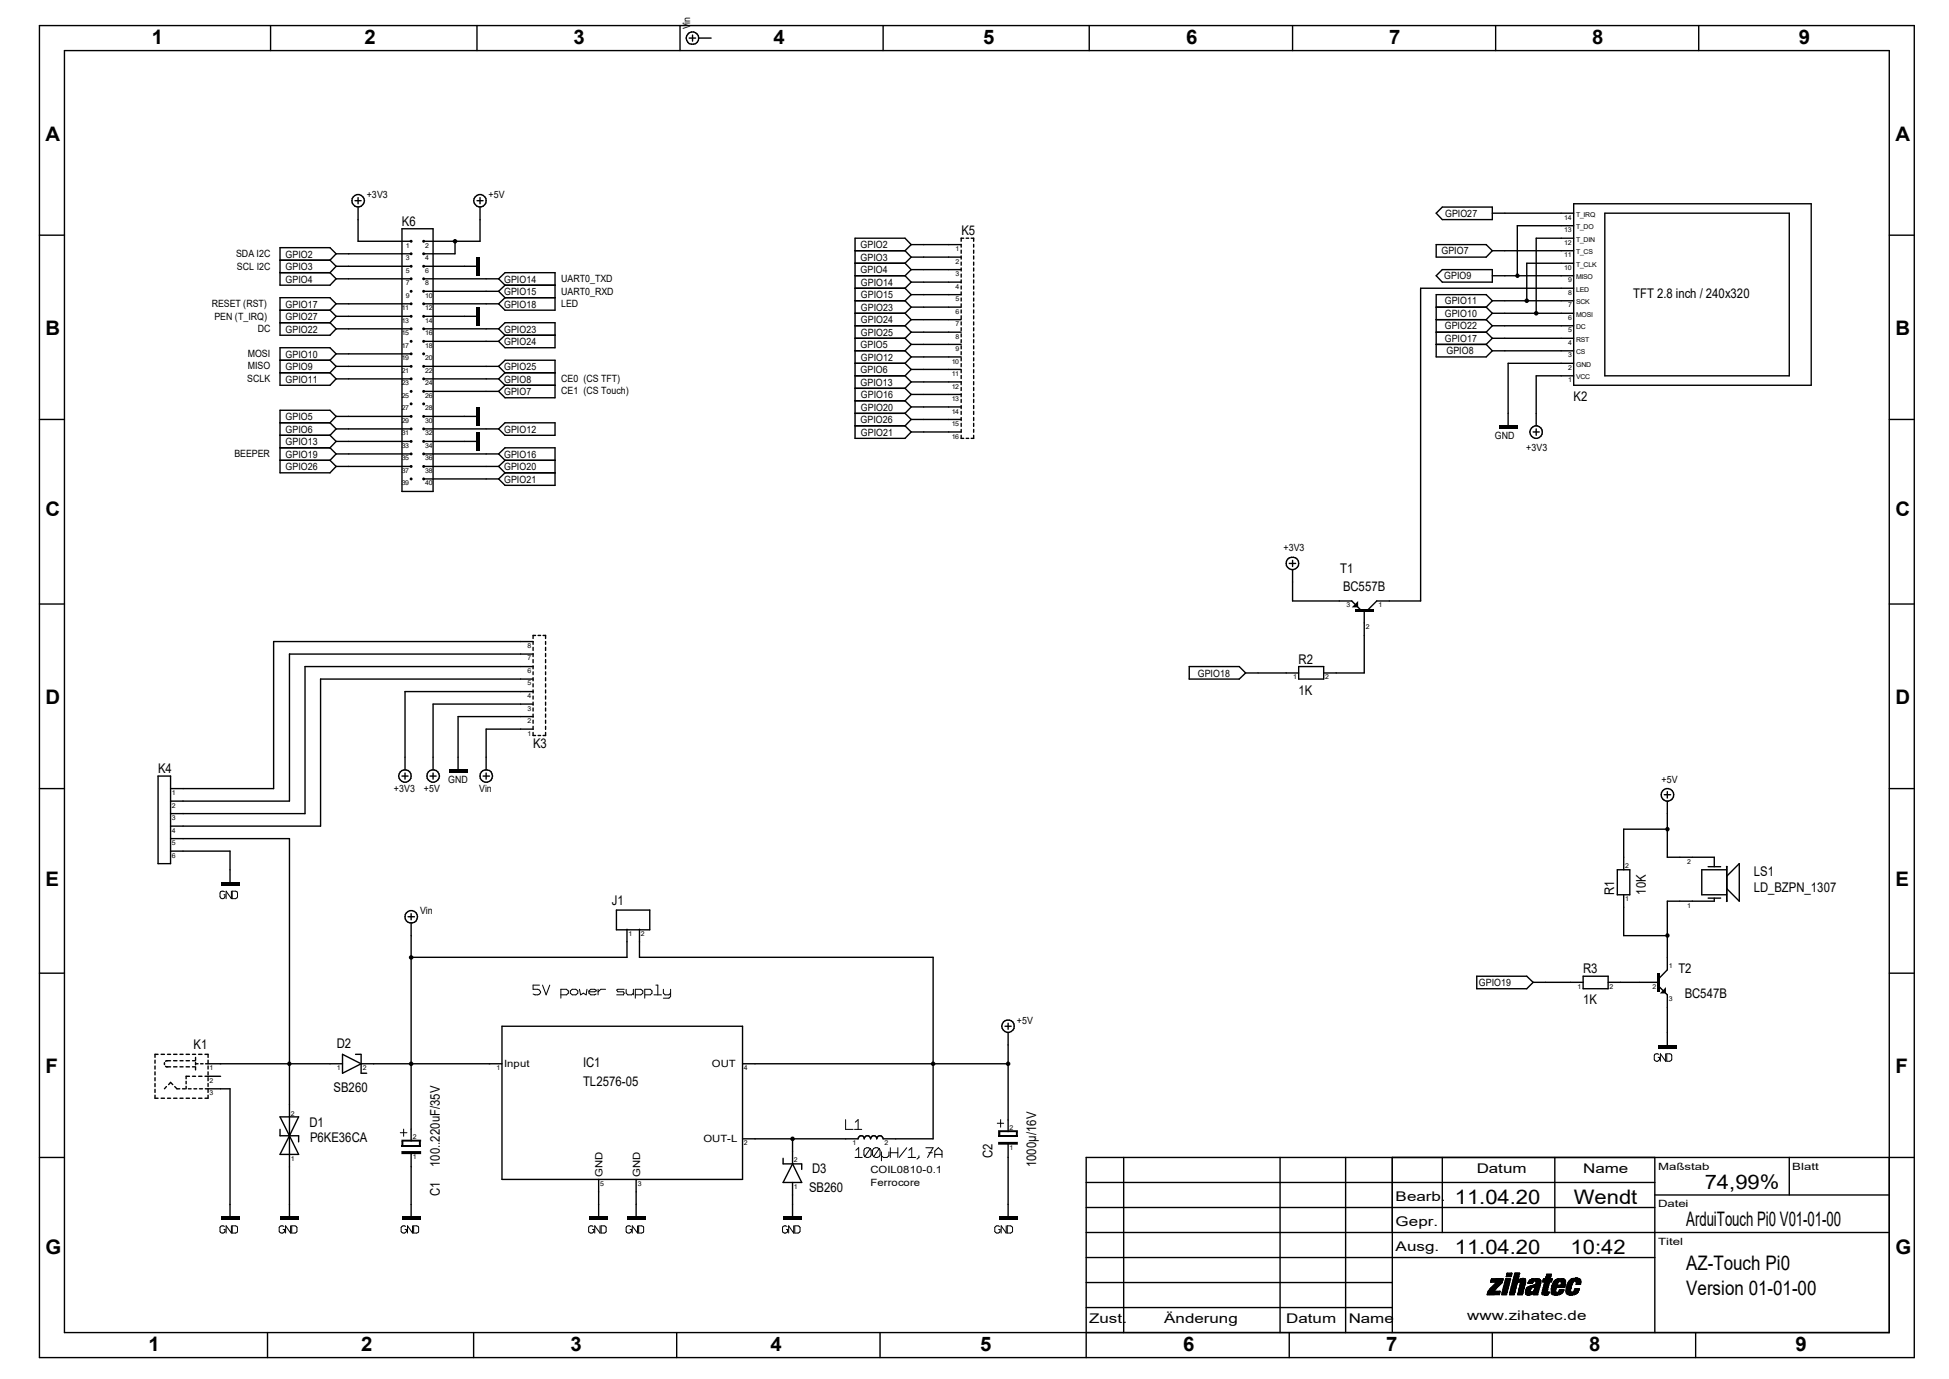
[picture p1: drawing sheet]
<svg xmlns="http://www.w3.org/2000/svg" width="297mm" height="210mm" viewBox="0 0 297 210" stroke-linecap="round" stroke-linejoin="round" font-family="sans-serif">
<g fill="none" stroke="#000" stroke-width=".15">
<path d="M34.2 135.8a.42 .42 0 0 0-.7 .2v.6l.3 .3 .4-.2 .1-.1v-.3h-.2M35.3 135.7v1.2l-.8-1.2v1.2M35.4 135.7l.7 .1 .1 .8-.3 .3h-.5zM82.2 150h-1v.7h.8l.2 .1 .2 .4a.77 .77 0 0 1-1.2 .2M82.7 150l.5 1.5 .6-1.5M85.5 151.5h.8l.3-.2v-.4l-.3-.2h-.8v1.3M86.9 150.9l.3-.2h.6l.3 .2v.4l-.3 .2h-.6l-.3-.2zM88.3 150.7l.2 .8 .4-.2 .4 .2 .2-.8M89.7 151h.9l.2-.1v-.1l-.2-.1h-.6l-.3 .2v.4l.3 .2h.6l.2-.1M91.1 150.7v.8M92.3 150.7h-.7l-.5 .3M95.1 150.7h-1l-.1 .1 .1 .2h.9l.1 .3-.1 .2h-1"/>
<path d="M95.4 150.7v.6l.3 .2h.6l.2-.2M96.5 150.7v.8M96.8 151.5h.9l.3-.2v-.4l-.3-.2h-.9v1.3M98.3 151.5h.8l.3-.2v-.4l-.3-.2h-.8v1.3M99.7 151.5h1.1M99.9 150h.3v1.5M101.1 150.7v.6l.2 .2h.6l.3-.2M102.2 150.7v1.1l-.3 .2h-.8M61 172.5h1M61.5 172v1.1M128.9 170.5v1.5h1.1M130.2 172h1.1"/>
<path d="M130.3 176.3h1.1M130.3 170.9l.5-.4v1.5M130.4 175.2l.5-.4v1.5M132.6 174.9l.2 .3v.7a.61 .61 0 0 1-1 .2M132.6 174.9a.61 .61 0 0 0-.9 .3v.7l.1 .2M132.6 174.9l-.8 1.2M134 174.9l.1 .3v.7a.61 .61 0 0 1-1 .2M134 174.9a.65 .65 0 0 0-1 .3v.7l.1 .2M134 174.9l-.9 1.2M134.3 175.4v1.4M135.5 175.4v.6l-.3 .3h-.6l-.3-.3M135.7 174.8v1.5"/>
<path d="M135.7 175.6h1.1M136.8 174.8v1.5M138.2 174.8l-1.2 1.5M138.4 176.3h1.1M138.5 175.2l.4-.4v1.5M140 176v.3l-.3 .2M141.1 174.8h1.1l-.8 1.5M141.5 175.6h.6M142.5 176.3v-1l.5-.5 .6 .5v1M142.5 175.8h1.1M152 171.1h1M152.5 170.5v1.2"/>
<path d="M252.8 160.6a.42 .42 0 0 0-.7 .2l.1 .7a.42 .42 0 0 0 .7-.2v-.3h-.2M253.8 160.5v1.1l-.8-1.1v1.1M254 160.5l.7 .1 .1 .7-.3 .3h-.5zM34.2 186.8a.44 .44 0 0 0-.7 .1v.6a.41 .41 0 0 0 .4 .3 .41 .41 0 0 0 .4-.3v-.3h-.2M35.3 186.7v1.1l-.8-1.1v1.1M35.4 186.7l.7 .1 .1 .1-.1 .8-.7 .1zM43.3 186.8a.47 .47 0 0 0-.8 .1v.6a.44 .44 0 0 0 .4 .3 .44 .44 0 0 0 .4-.3v-.3h-.2M44.3 186.7v1.1l-.8-1.1v1.1M44.4 186.7h.6l.3 .2v.6l-.2 .2-.7 .1zM61.8 186.8a.44 .44 0 0 0-.7 .1v.6a.44 .44 0 0 0 .4 .3 .44 .44 0 0 0 .4-.3v-.3h-.2M62.9 186.7v1.1l-.8-1.1v1.1M63 186.7l.7 .1 .1 .1-.1 .8-.7 .1z"/>
<path d="M90.4 186.8a.44 .44 0 0 0-.7 .1v.6a.44 .44 0 0 0 .4 .3 .44 .44 0 0 0 .4-.3v-.3h-.2M91.4 186.7v1.1l-.8-1.1v1.1M91.6 186.7l.7 .1 .1 .1-.1 .8-.7 .1zM96.1 186.8a.44 .44 0 0 0-.7 .1v.6a.44 .44 0 0 0 .4 .3 .44 .44 0 0 0 .4-.3v-.3h-.2M97.2 186.7v1.1l-.8-1.1v1.1M97.3 186.7l.7 .1 .1 .1-.1 .8-.7 .1zM119.9 186.8a.44 .44 0 0 0-.6 .1v.6a.41 .41 0 0 0 .3 .3 .41 .41 0 0 0 .4-.3v-.3h-.2M120.9 186.7v1.1l-.7-1.1v1.1M121.1 186.7h.5l.3 .2v.6l-.1 .2-.7 .1zM152.3 186.8a.47 .47 0 0 0-.7 .1v.6a.44 .44 0 0 0 .4 .3 .44 .44 0 0 0 .4-.3v-.3h-.2M153.3 186.7v1.1l-.7-1.1v1.1M153.5 186.7h.5l.3 .2v.6l-.1 .2-.7 .1z"/>
<path d="M226.7 197h1.8M226.7 197.1h1.8M226.7 197v.2M226.7 196.8h1.9M226.7 196.9h1.9M226.7 196.8v.4M226.8 196.6l1.8 .1M226.8 196.7h1.8M226.8 196.6v.6M227 196.3v.9M227.2 195.2h1.7M227.2 195.2v.1h1.7"/>
<path d="M227.2 194.9h1.8M227.2 195h1.8M227.2 194.9v.4M227.3 194.8h1.8M227.3 194.9h1.8M227.8 196.6h-1v.6M228 194.7v1.6h-1M228 194.7v1.6h-.9v.9M228 194.7v1.5h-.8v1M228.1 194.7v1.4h-.9v1.1M228.2 194.7v1.4h-.9v1.1M228.2 194.7v1.3h-.9v1.2"/>
<path d="M228.3 194.7v1.3h-.9v1.2M228.3 194.7v1.2h-.8v1.3M228.4 194.7v1.2h-.9v1.3M228.4 194.7v1.1h-.9v1.4M228.5 194.7v1h-.9v1.5M228.5 196.6v.6h-1.9l1.9-.1M228.6 194.7v1h-.9v1.5M228.6 196.9l-1.9 .1M228.6 196.6v.3M228.6 196.7v.1h-1.9M228.6 194.7v.9h-.9v1.6M228.7 194.7v.9h-.9v.9h-.9v.7"/>
<path d="M228.7 194.7v.8h-.9v1h-.9v.7M228.8 194.7v.8h-.9v.8h-.9l-.2 .3M228.9 197.1h.7M228.9 194.7v.7h-.9l-1 .9M228.9 196.8h.8M228.9 194.7v.7h-.9l-.1-.1M228.9 196.8v.4M228.9 197v.1M228.9 195.1h-1.7v.1M228.9 196.6h.8M228.9 195.3l-1.1 1.1h-.8v.8M228.9 194.7v.6"/>
<path d="M228.9 196.6v.6M228.9 196.8h.1M229 195l-1.8 .1M229 196.4h.8M229 194.7v.3M229 196.4v.8M229 196.6h-.1M229.1 194.9v-.2h-1.8v.6M229.1 194.9h-1.9M229.1 196.2v1M229.1 196.2h.8M229.1 196.3l-.1 .1"/>
<path d="M229.1 196h.8M229.1 196v1.2M229.1 196.1v.1M229.2 195.7h.8M229.2 195.7v1.5M229.2 195.9l-.1 .1M229.2 195.5v1.7M229.2 195.5h.8M229.2 195.7h.1M229.3 195.3v1.9M229.3 195.3h.8M229.3 195.5h-.1"/>
<path d="M229.4 195.1v2.1M229.4 195.1h.7M229.4 195.2l-.1 .1M229.4 194.9v2.3M229.4 194.9h.8M229.4 195v.1M229.4 194.8v.1M229.5 194.4h.8M229.5 194.7v2.5M229.6 194.2v.2M229.6 194.7v2.5h-.7v-.1M229.6 194.2h.8"/>
<path d="M229.6 194.3h.7M229.6 193.9v.5M229.6 194.7v2.4M229.6 193.9h.8M229.6 194.1h.8M229.6 197.1h.1M229.7 193.9v.5M229.7 194.7v2.1M229.7 193.9h.7M229.7 196.8l-.1 .1M229.7 193.9h-.1M229.7 194.7v1.9"/>
<path d="M229.7 196.6v.1M229.8 194.7v1.7M229.8 196.4l-.1 .1M229.9 194.7v1.5M229.9 196.2l-.1 .1M229.9 194.7v1.3M229.9 196h.1M230 194.7v1M230 195.7l-.1 .1M230 194.7v.8M230 195.5v.1M230.1 196.8h.8"/>
<path d="M230.1 194.7v.6M230.1 196.8v.4M230.1 195.3l-.1 .1M230.1 196.6h.8M230.1 194.7v.4M230.1 196.6v.6M230.1 196.8h.1M230.1 195.1h.1M230.2 194.9v-.2h-.8v2.5M230.2 196.4h.8M230.2 196.4v.8M230.2 196.6h-.1"/>
<path d="M230.2 194.9h-.1M230.3 193.9v.5M230.3 196.2v1M230.3 196.2h.8M230.3 196.3l-.1 .1M230.3 196h.8M230.3 196v1.2M230.3 194.4h-.8M230.3 196.1v.1M230.3 194.4h.1M230.4 195.7h.7M230.4 193.9v.3"/>
<path d="M230.4 195.7v1.5M230.4 194.1h-.8v.1M230.4 194.2h-.8M230.4 193.9h.1M230.4 195.9l-.1 .1M230.4 195.5v1.7M230.4 195.5h.8M230.4 193.9v.1h-.8M230.4 195.7h.1M230.5 195.3v1.9M230.5 195.3h.9M230.5 195.4h.8"/>
<path d="M230.5 195.5h-.1M230.5 195.1v2.1M230.5 195.1h2M230.5 195.2h2M230.6 194.9v2.3M230.6 194.9h1.9M230.6 194.9h.8M230.6 194.6v2.6M230.6 194.6h.8M230.6 194.8v.1M230.7 194.4v2.8M230.7 194.4h.8"/>
<path d="M230.7 194.6h-.1M230.8 194.2v3l-.8-.1M230.8 194.4h-.1M230.8 193.9v3.2M230.8 197.1h-.8M230.8 193.9h.8M230.9 193.9v2.9M230.9 193.9h.7M230.9 196.8l-.1 .1M230.9 193.9h-.1M230.9 193.9v2.7M230.9 196.6v.1"/>
<path d="M231 193.9v2.5M231 196.4l-.1 .1M231.1 193.9v2.3M231.1 196.2l-.1 .1M231.1 193.9v2.1M231.1 196h.1M231.1 193.9v1.8M231.1 195.7v.1M231.2 193.9v1.6M231.2 195.5l-.1 .1M231.3 197.1v.1h.7M231.3 197.1h.7"/>
<path d="M231.3 193.9v1.5M231.3 195.4l-.1 .1M231.3 196.9h.8M231.3 196.9v.3M231.3 197v.1M231.4 196.6h.8M231.4 196.7h.8M231.4 193.9v1M231.4 194.9h-.1l.1 .4M231.4 196.6v.6M231.4 196.8l-.1 .1M231.4 196.5h.8"/>
<path d="M231.4 196.4h.8M231.4 193.9v.7M231.4 196.4v.8M231.4 196.6h.1M231.4 195.2v.1M231.4 194.6v.1M231.5 193.9v.5M231.5 196.2v1M231.5 196.3h.8M231.5 196.2h.8M231.5 196.3l-.1 .1M231.5 194.4h-.1"/>
<path d="M231.6 196h.7M231.6 194.9h.9M231.6 193.9v.2M231.6 194.9v.3M231.6 196v1.2M231.6 194.1l-.8 .1M231.6 194.1h-.8v.1M231.6 193.9h.1M231.6 196.1l-.1 .1M231.6 194.9h-.2M231.6 195.8h.8M231.6 195.7h.8"/>
<path d="M231.6 195.7v1.5M231.6 195.2l.1 .2h.8M231.6 195.9v.1M231.6 193.9v.1M231.6 194.8v.5h.9M231.6 194.8h.9M231.6 195.5v1.7M231.6 195.5h.9M231.6 195.6h.9M231.6 195.7h.1M231.6 194.8v.1M231.7 195.5h-.1"/>
<path d="M231.8 194.7v2.5M231.8 194.7l-.1 2.5M231.8 194.7h.6M231.9 194.7v2.5M232 194.7v2.5M232 194.7l-.1 2.5M232 194.7h.2M232 194.7v2.4M232 197.1v.1M232.1 194.7v2.2M232.1 196.9l-.1 .1M232.2 194.7v2"/>
<path d="M232.2 196.7l-.1 .1M232.2 194.7v1.8M232.2 194.7h.1v1.6M232.2 196.5h.1M232.3 196.3h-.1M232.3 194.7v1.3M232.3 196v.1M232.4 194.7v1.1M232.4 194.7l.1 .1M232.4 195.8l-.1 .1M232.5 196.8h1.9M232.5 196.8v-.1h.8v.5"/>
<path d="M232.5 196.8v.1h1.9M232.5 194.8v.8M232.5 196.8h.1M232.5 195.6h-.1M232.5 195.2l-2 .1M232.5 195l-2 .1M232.5 197h1.9M232.5 194.9h-1v.3M232.5 196.5h.7M232.5 194.9v.5M232.5 196.5v.5M232.5 195.4h.1"/>
<path d="M232.5 197.1h.9M232.5 196.3v.8M232.5 197.1l.1 .1M232.5 196.5h.1M232.6 197.2h.7M232.6 196.3v.9M232.6 196.3h-.1M232.7 196.1v1.1M232.8 196h.9M232.8 196v1.3M232.8 197.3h.2M232.8 196l-.1 .1"/>
<path d="M232.8 195.4l.7 .1M232.8 195.4h.8M232.9 195.3h.7M232.9 195.3v.2M233 195.9h1.7M233 195.2v.3M233 195.9v1.4M233 195.9l-.2 .1v1.3M233 195h1.8M233 195v.5M233.1 195.9v1.3l-.1 .1M233.1 195.9h-.1v1.4"/>
<path d="M233.2 194.9h1.5M233.2 194.9v.6M233.2 195.9v1.3M233.2 194.9l-.2 .1M233.2 196.6l.1 .2M233.3 195.8h1.4M233.3 194.9h1.4M233.3 195.8l-.1 .1v1.3M233.3 195.8v.5h-.8M233.3 194.9v.6M233.3 194.9h-.1M233.3 195.8v.5h-.7"/>
<path d="M233.3 197.1v.1M233.4 194.8h1.2M233.4 195.8v.4h-.7l-.1 .1M233.4 194.8v.7M233.4 196.8v.3M233.4 194.8l-.1 .1M233.5 196.8v.3h-1v-.1M233.5 195.7h1.2M233.5 196.8v.2h-1M233.5 194.7h.9M233.5 195.7v.4h-.8M233.5 194.7v.8"/>
<path d="M233.5 195.7v.4l-.3 .3M233.5 194.7v.1M233.6 194.7v.7M233.6 197l-.2 .1M233.6 195.4l-.1 .1M233.6 196.1h-.9v1.1l.1 .1M233.6 197.1h.8M233.6 195.3l-.8 .1M233.6 194.7v.6M233.6 195.7v.4M233.7 194.7v.5h-.7M233.7 197.1h-.1"/>
<path d="M233.7 196l-.1 .1M233.7 195.7h1M233.7 195.1l-.1 .1-.7 .1M233.7 196.5h.8M233.7 195.7v.3M233.7 196.5v.7M233.7 196.6l-.1 .2M233.7 195.7h.1M233.8 196.4h.7M233.8 196.4v.8M233.8 196.5h-.1M233.8 196h-.1"/>
<path d="M233.8 196h.1h.8M233.8 196.1v1.1M233.8 196.1h.8M233.8 196.2h.8M233.8 196.3v.1M233.9 195.6v1.6M233.9 196.1h-.1M233.9 195.6l-.1 .1M234 195.1l.1 .2M234 194.7v.5h.8M234.1 194.7v.5h.7M234.1 195.4v1.8"/>
<path d="M234.1 195.5l-.1 .1v1.6M234.1 195.4h.7M234.1 194.7v2.5M234.1 195.4h.1M234.2 194.7v2.5M234.3 194.7v2.5M234.4 194.7v2.5l-.8-.1M234.4 194.7v2.1M234.4 196.8h-1.9M234.5 194.8v1.8M234.5 196.6h-.8v.6M234.5 196.6l-.9 .1 .1 .3"/>
<path d="M234.5 194.8v1.6M234.5 196.4v.1M234.6 194.8v1.4M234.6 194.8l.1 .1v1.1M234.6 196.2l-.1 .1M234.7 196h-1.8v1.3M234.7 196l-.1 .1M234.7 195.8v.1h-1.6M234.7 194.9v.9M234.7 194.9h.1M234.7 195.6h-.7v1.6M234.7 195.6h-.8"/>
<path d="M234.7 194.9v.7M234.8 195.1h-1.8v.4M234.8 195.1h-1.8v.1M234.8 195l-.1-.1h-1.6v.6M234.8 195v.4M234.8 195.4l-.1 .1M235 196.8h1.1M235 197.1h1M235 197h1.1M235 196.9h1.1M235 196.8v.3M235 197.1l.1 .1"/>
<path d="M235 196.5v.6h1M235 196.5h.8M235.1 195.1h1.4M235.1 196.3v.9M235.1 196.3h.8M235.1 196.5h-.1M235.2 196.1h.7M235.2 195h1.3M235.2 194.9h1.4M235.2 194.9v.3M235.2 196.1v1.1M235.2 196.3h-.1"/>
<path d="M235.2 195.9h.8M235.2 194.8h1.4M235.2 195.9v1.3M235.2 196v.1M235.2 195.7h.9M235.2 195.7v1.5M235.2 195.9h.1M235.3 195.5l.1 1.8M235.3 195.5h.8M235.3 195.2l.1 .1M235.3 195.6l-.1 .1M235.4 194.7v2.6"/>
<path d="M235.4 197.3h.4M235.4 195.4l-.1 .1M235.5 194.6v2.7M235.5 194.7v2.6M235.5 194.6h.8M235.6 194.4v2.9M235.6 194.5l-.1 .1M235.7 194.1v3.2M235.7 194.1h.7M235.7 194.1h.1M235.8 194.1v3.2M235.8 194.1v3.1v.1"/>
<path d="M235.8 196.7l.1 .1M235.9 194.1v2.2M235.9 196.3l-.1 .1M235.9 194.1v2M235.9 196.1h.1M236 196.8v.4h-.9M236 194.1v1.8M236 195.9l-.1 .1M236.1 197h-1.1M236.1 194.1v1.6M236.1 196.8v.2M236.1 195.7h-.1"/>
<path d="M236.1 196.8h-1.1M236.1 194.1v1.4M236.1 195.5h.1M236.1 194.1v1.2M236.2 194.1v1.1M236.3 194.1v1.1M236.3 194.7h.1M236.3 194.1v.5M236.3 194.6h.1M236.4 196.8h.8v.5M236.4 196.8h.7v.5M236.4 196.4h.7"/>
<path d="M236.4 194.4h-.8M236.4 194.1v.3M236.4 196.3v.6M236.4 196.1h2.1v-1.2h-1.4v2.4M236.4 196h2.1M236.4 194.7v.5h-1.3v-.1M236.4 196v1h1.6v-.6M236.4 194.1v.1M236.5 195.9h2M236.5 195.8h2M236.5 195.1h-1.4M236.5 195.1l-.1 .1h-1.3"/>
<path d="M236.5 195.8v1.3h1.3v-.7M236.5 194.7v.4M236.6 194.9h-1.4M236.6 194.9v-.2h-1.4v.5M236.6 195.6v1.5v.1M236.6 195.6h.7M236.6 195.5v1.6h1.2M236.6 195.5h.7M236.6 197.2h1M236.6 195.4v1.8M236.6 195.4h.8M236.6 195.5h.1"/>
<path d="M236.7 195.3v1.9M236.7 195.4h-.1M236.9 197.3h.4M237.1 196.7l.1 .1M237.1 194.9v1.5M237.1 196.4v.1M237.2 194.9h1.2v1.2M237.2 194.9v1.3M237.2 196.2l-.1 .1h-.7M237.2 196.2h-.8v.1M237.2 194.9l-.5 .4M237.3 194.8h1"/>
<path d="M237.3 194.8v1.3M237.3 194.8l-.1 1.3M237.3 195.6v.1M237.3 195.6h-.7M237.3 194.8v.8M237.3 195.6h.1M237.4 196.8l-.1 .5M237.4 195.4l-.1 .1M237.4 194.7v.6h-.7M237.4 194.7h.9M237.4 194.7v.7M237.5 194.7v.5h-.7"/>
<path d="M237.6 196.6v.6M237.6 195.2l-.2 .2M237.6 196.5h.7M237.6 196.5v.7M237.7 196.4l.6 .1M237.7 196.4l-.1 .8M237.7 196.4l-.1 .1M237.8 196.4v.7M237.8 195.2h.1M237.9 194.7v1.4M238 196.4v.6h-1.5l-.1-.1M238 194.7v1.4"/>
<path d="M238.1 196.4v.5h-1.7M238.1 194.7v1.4M238.1 196.4v.4h-1.7M238.2 196.4v.4h-.8M238.2 196.8h-.7v.4M238.2 194.7v1.4M238.3 196.7h-.7l-.2 .1M238.3 194.7v1.4M238.3 196.4v.3M238.3 196.7l-.5 .4M238.3 196.6h-.7M238.3 196.4v.2"/>
<path d="M238.3 194.8v1.3M238.3 196.5h-.7M238.3 194.8l.2 .1M238.5 194.9h-1.5v2.4M238.5 195.7l-2 .1M238.5 195.9l-2.1 .1M238.5 194.9v1M238.6 195.1l-1.7-.1v2.3M238.6 195.1h-1.7v2.2M238.6 195.1h-1.8v2.1M238.6 195.2h-1.8v2M238.6 195.6l-.1 .1h-1.9"/>
<path d="M238.6 195.6l-.8 .1M238.6 195.1v.5M238.6 196.7l.1 .1h.7v.5M238.6 196.7h.8l.1 .1M238.6 196.5h.8M238.6 196.5v.2M238.7 196.8h1.8M238.7 196.9l.1 .1h1.4M238.7 196.3h.7M238.7 196.1h.7M238.7 196.1v.8M238.7 196.4l-.1 .1"/>
<path d="M238.8 196h.7M238.8 195.9h.7M238.8 195.9v1.1h1.5v-.7M238.8 196.1h-.1M238.8 195.8h.7M238.8 195.7v1.4h1.4v-.8M238.8 195.9h.1M238.8 195.6v1.5l.2 .1M238.8 195.6h.8M238.9 195.4v1.7h1.2M238.9 195.5h.7M238.9 195.5l-.1 .1"/>
<path d="M239 197.2h.9M239 195.3v1.9M239.1 195.1v2.1M239.1 195.1h1.8M239.2 197.3h.4M239.4 194.8h1.3v.8M239.4 194.8v1.5M239.4 196.3h.1M239.4 194.8l-.3 .3M239.5 196l-.1 .1M239.5 194.7h1.2M239.5 194.7v1.3"/>
<path d="M239.5 194.7v1.1M239.5 195.8v.1M239.6 195.6l-.8 .1M239.6 194.7v.9M239.6 196.8v.5M239.6 195.6h-.8v.1M239.6 197.2v.1M239.6 195.5h.1M239.7 195.4h-.8M239.7 194.7h.9M239.7 194.7l-.1 .8M239.7 194.7v.7"/>
<path d="M239.7 196.8v.4M239.7 196.8h-.1M239.8 194.7v.5h-.8v2M239.8 194.7v.5l-.8 .1M239.9 195.1l-.2 .2h-.7M239.9 196.5h.8M239.9 196.5v.7M240 196.3h.7M240 196.3v.8l-.1 .1M240 196.4l-.1 .1M240 196.3v.8M240 196.3h.1"/>
<path d="M240.1 194.6v.5l.1 .1M240.1 196.3v.8M240.1 194.6h.3M240.1 194.6l-.1 .1M240.2 194.6v.6h.7M240.2 194.6v1M240.2 196.3v.7l-.1 .1M240.2 195.4h.7M240.2 196.3v.7M240.3 194.6v1M240.4 196.3v.6h-1.7M240.4 194.6v1"/>
<path d="M240.4 196.3v.5h-1.7M240.5 194.7v.9M240.5 196.3v.5M240.5 196.8l-.3 .2M240.5 196.7v.1h-.8M240.5 196.7h-.7v.5M240.5 196.3v.4M240.6 196.6h-.7v.6M240.6 194.7v.9M240.6 196.3v.3M240.6 196.6h-.7l-.1 .2M240.6 194.7h.1v.9"/>
<path d="M240.7 196.3v.2M240.7 196.5h-.1M240.7 194.7v.9M240.7 194.7l.2 .2M240.7 196.3h.1M240.8 195.6v-.7h-1.4v2.4M240.9 194.9h-1.6v2.4M240.9 195h-1.7v2.3M240.9 194.9v.7h-.7M240.9 195.1h-1.8l.1 2.2M240.9 195.1v.3M240.9 195.4h.1"/>
</g>
<g fill="none" stroke="#000" stroke-width=".21">
<path d="M6 3.9h285.7v202.9h-285.7zM9.8 7.7h278.1v195.2h-278.1zM41.2 3.9v3.8M72.7 3.9v3.8M103.6 3.9v3.8M105 5.8h1M105.5 5.3v1M106.5 5.8h1.9M134.6 3.9v3.8M166 3.9v3.8M197 3.9v3.8M227.9 3.9v3.8"/>
<path d="M258.9 3.9v3.8M6 35.8h3.8M42.7 39.6h7.6M50.3 39.6l.9 1M51.2 38.7l-.9-1h-7.6v5.7h7.6l.9-.9M51.2 38.7h11.5M51.2 38.7l-.9 .9M54.1 30.6h.9M54.6 30.1v.9M54.6 31.5v5.2h8.1M61.3 34.8h4.7v40h-4.7zM69.3 36.7v2h-4.7"/>
<path d="M72.7 30.6h.9M73.2 30.1v.9M73.2 31.5v5.2h-8.6M130.3 38.2h7.6M137.9 38.2l1 1M138.9 37.3l-1-1h-7.6v30.5h7.6l1-1M138.9 39.2h7.6M138.9 39.2l-1 .9M138.9 37.3h7.6M138.9 37.3l-1 .9M146.5 37.2v.4M146.5 38.1v.5"/>
<path d="M146.5 39v.5M146.5 39.9v.5M146.9 36.3h-.4v.4M147.2 36.3h.4M148 36.3h.4v.4M148.4 37.2v.4M148.4 38.1v.5M148.4 39v.5M148.4 39.9v.5M218.9 37.3h7.6l.9 .9-.9 1h-7.6zM219.8 31.5h7.6v1.9h-7.6l-.9-.9zM227.4 32.5h12.4"/>
<path d="M227.4 38.2h12.4M239.8 36.3h-5.7v11.4M239.8 31h36.2v27.7h-36.2zM239.8 34.4h-8.6v7.6M244.6 32.5h28.1v24.7h-28.1zM287.9 35.8h3.8M42.7 54.9h7.6M42.7 56.8h7.6M42.7 49.1h7.6M42.7 47.2h7.6M42.7 41.5h7.6M50.3 54.9l.9 .9"/>
<path d="M50.3 56.8l.9 .9M50.3 49.1l.9 1M50.3 47.2l.9 1M50.3 41.5l.9 1M51.2 48.2h11.5M51.2 53.9h11.5M51.2 53.9l-.9 1M51.2 53.9l-.9-.9h-7.6v5.7h7.6l.9-1M51.2 46.3l-.9-1h-7.6v5.8h7.6l.9-1M51.2 55.8h11.5M51.2 55.8l-.9 1M51.2 57.7h11.5"/>
<path d="M51.2 50.1h11.5M51.2 46.3h11.5M51.2 42.5h11.5M51.2 48.2l-.9 .9M51.2 46.3l-.9 .9M51.2 40.6h11.5M51.2 40.6l-.9 .9M64.6 48.2h8.1M64.6 55.8h11.4M64.6 57.7h11.4M64.6 59.6h11.4M64.6 52h11.4"/>
<path d="M64.6 50.1h11.4M64.6 46.3h11.4M64.6 44.4h11.4M64.6 42.5h11.4M64.6 40.6h8.1M76 50.1l1-1h7.6v3.9h-7.6l-1-1M76 55.8l1-.9h7.6v5.7h-7.6l-1-1M76 42.5l1-1h7.6v5.7h-7.6l-1-.9M76 57.7l1 1M76 55.8l1 1M76 50.1l1 1M76 44.4l1 .9"/>
<path d="M76 42.5l1 .9M77 56.8h7.6M77 58.7h7.6M77 58.7l-1 .9M77 56.8l-1 .9M77 51.1l-1 .9M77 51.1h7.6M77 45.3l-1 1M77 45.3h7.6M77 43.4l-1 1M77 43.4h7.6M130.3 57.2h7.6"/>
<path d="M130.3 59.1h7.6M130.3 53.4h7.6M130.3 55.3h7.6M130.3 51.5h7.6M130.3 49.6h7.6M130.3 47.7h7.6M130.3 45.8h7.6M130.3 43.9h7.6M130.3 42h7.6M130.3 40.1h7.6M137.9 59.1l1 1M137.9 57.2l1 1"/>
<path d="M137.9 53.4l1 1M137.9 55.3l1 1M137.9 51.5l1 1M137.9 49.6l1 1M137.9 47.7l1 1M137.9 45.8l1 1M137.9 43.9l1 1M137.9 42l1 1M137.9 40.1l1 1M138.9 58.2h7.6M138.9 58.2l-1 .9M138.9 54.4h7.6"/>
<path d="M138.9 54.4l-1 .9M138.9 56.3h7.6M138.9 56.3l-1 .9M138.9 52.5h7.6M138.9 52.5l-1 .9M138.9 50.6h7.6M138.9 50.6l-1 .9M138.9 48.7h7.6M138.9 48.7l-1 .9M138.9 46.8h7.6M138.9 46.8l-1 .9M138.9 44.9h7.6"/>
<path d="M138.9 44.9l-1 .9M138.9 43h7.6M138.9 43l-1 .9M138.9 41.1h7.6M138.9 41.1l-1 .9M146.5 40.8v.5M146.5 41.7v.5M146.5 42.6v.5M146.5 43.6v.4M146.5 44.4v.5M146.5 45.4v.4M146.5 46.3v.4"/>
<path d="M146.5 47.2v.5M146.5 48.1v.5M146.5 49v.5M146.5 49.9v.5M146.5 50.8v.5M146.5 51.7v.5M146.5 52.7v.4M146.5 53.6v.4M146.5 54.5v.4M146.5 55.4v.4M146.5 56.3v.5M146.5 57.2v.5"/>
<path d="M146.5 58.1v.5M146.5 59v.5M146.5 59.9v.5M148.4 40.8v.5M148.4 41.7v.5M148.4 42.6v.5M148.4 43.6v.4M148.4 44.4v.5M148.4 45.4v.4M148.4 46.3v.4M148.4 47.2v.5M148.4 48.1v.5"/>
<path d="M148.4 49v.5M148.4 49.9v.5M148.4 50.8v.5M148.4 51.7v.5M148.4 52.7v.4M148.4 53.6v.4M148.4 54.5v.4M148.4 55.4v.4M148.4 56.3v.5M148.4 57.2v.5M148.4 58.1v.5M148.4 59v.5"/>
<path d="M148.4 59.9v.5M218.9 52.5h7.6M218.9 50.6h7.6M218.9 48.7h7.6M218.9 46.8h7.6M219.8 41.1h7.6v1.9h-7.6l-.9-1zM226.5 46.8l.9 .9M226.5 48.7l.9 .9M226.5 50.6l.9 .9M226.5 52.5l.9 .9M227.4 45.8l-.9-.9h-7.6v9.5h7.6l.9-1M227.4 53.4h12.4"/>
<path d="M227.4 51.5h12.4M227.4 49.6h12.4M227.4 47.7h12.4M227.4 45.8h12.4M227.4 42h12.4M227.4 45.8l-.9 1M227.4 47.7l-.9 1M227.4 49.6l-.9 1M227.4 51.5l-.9 1M239.8 57.2h-5.7v7.7M239.8 55.3h-10v9.6M239.8 43.9h-23.3v47.6h-6.7l-1.4 1.5"/>
<path d="M239.8 40.1h-7.1v5.7M6 63.9h3.8M42.7 64.4h7.6M42.7 66.3h7.6M42.7 68.2h7.6M42.7 70.1h7.6M50.3 64.4l.9 .9M50.3 66.3l.9 .9M50.3 68.2l.9 .9M50.3 70.1l.9 .9M51.2 67.2h11.5M51.2 63.4h11.5"/>
<path d="M51.2 63.4l-.9-.9h-7.6v9.5h7.6l.9-1M51.2 63.4l-.9 1M51.2 65.3h11.5M51.2 65.3l-.9 1M51.2 67.2l-.9 1M51.2 69.1h11.5M51.2 69.1l-.9 1M51.2 71h11.5M64.6 67.2h8.1M64.6 63.4h8.1M64.6 65.3h11.4M64.6 69.1h11.4"/>
<path d="M64.6 71h11.4M64.6 72.9h11.4M76 65.3l1-.9h7.6v1.9h-7.6zM76 69.1l1-.9h7.6v5.7h-7.6l-1-1M76 71l1 1M76 69.1l1 1M77 70.1h7.6M77 72h7.6M77 72l-1 .9M77 70.1l-1 .9M130.3 64.9h7.6M130.3 61h7.6"/>
<path d="M130.3 62.9h7.6M137.9 64.9l1 .9M137.9 61l1 1M137.9 62.9l1 1M138.9 65.8h7.6M138.9 62h7.6M138.9 62l-1 .9M138.9 63.9h7.6M138.9 63.9l-1 1M138.9 60.1h7.6M138.9 60.1l-1 .9M146.5 66.3v.5h.4"/>
<path d="M146.5 60.8v.5M146.5 61.8v.4M146.5 62.7v.4M146.5 63.6v.5M146.5 64.5v.4M146.5 65.4v.4M147.2 66.8h.4M148.4 66.3v.5h-.4M148.4 60.8v.5M148.4 61.8v.4M148.4 62.7v.4M148.4 63.6v.5"/>
<path d="M148.4 64.5v.4M148.4 65.4v.4M233.6 65.8h1M234.1 65.3v1M287.9 63.9h3.8M6 92h3.8M81.2 98.1v-.4h-39.5v22.4h-15.7M81.2 99.6h-37.1v22.4h-18.1M81.2 98.6v.5M81.2 99.5v.5M81.6 96.8h-.4v.4M82 96.8h.4"/>
<path d="M82.8 96.8h.3v.4M83.1 97.7v.4M83.1 98.6v.5M83.1 99.5v.5M196.5 85.8h.9M197 85.3v1M197 86.7v4.8h9l1.4 1.5M207.9 93v9.5h-6.2M287.9 92h3.8M24.1 118.2h1.9v13.3h-1.9zM61.3 118.2h.9M61.7 117.7v1"/>
<path d="M65.5 118.2h1M66 117.7v1M73.6 118.2h1M74.1 117.7v1M81.2 111h-7.1v6.2M81.2 101.5h-34.7v22.4h-20.5M81.2 103.4h-32.3v22.4h-22.9M81.2 105.3h-19.5v11.9M81.2 107.2h-15.2v10M81.2 109.1h-11.4v8.1M81.2 111.5v.5h.4M81.2 100.5v.4"/>
<path d="M81.2 101.4v.5M81.2 102.3v.4M81.2 103.2v.5M81.2 104.1v.5M81.2 105.1v.4M81.2 106v.5M81.2 106.9v.5M81.2 107.8v.5M81.2 108.8v.4M81.2 109.7v.5M81.2 110.6v.5M82 112h.4"/>
<path d="M83.1 111.5v.5h-.3M83.1 100.5v.4M83.1 101.4v.5M83.1 102.3v.4M83.1 103.2v.5M83.1 104.1v.5M83.1 105.1v.4M83.1 106v.5M83.1 106.9v.5M83.1 107.8v.5M83.1 108.8v.4M83.1 109.7v.5"/>
<path d="M83.1 110.6v.5M181.2 101.5h7.6l1 1-1 .9h-7.6zM189.8 102.5h8.1M197.9 101.5h3.8v1.9h-3.8zM6 120.1h3.8M26 129.6h9.1v4.8M26 127.7h18.1v57.6M62.2 139.6h1M62.7 139.1v1M93.9 138.6h5.1v3h-5.1zM246.5 132.5h1.9v3.8h-1.9zM247.4 136.3v6.2h6.7"/>
<path d="M253.6 121h1M254.1 126.3h-6.7v6.2M254.1 120.6v.9M254.1 122v8.6h7.1v1.4M260.3 132h1.9M260.3 136.8h1.9M261.2 136.8v.4h-7.1v10.5l-1.4 1.4M263.1 132.5h-3.8v3.8h3.8M263.1 132v5.2M263.1 133.4l1.9-1.9v5.7l-1.9-1.9M287.9 120.1h3.8M6 148.2h3.8"/>
<path d="M62.7 140.6v33.2M76.5 156.3h36.7v23.3h-36.7zM95.5 141.5v4.3h-32.8M97.5 141.5v4.3h44.7v27.6h-7.6a.49 .49 0 0 0-.5-.4 .49 .49 0 0 0-.5 .4 .47 .47 0 0 0-.5-.4 .47 .47 0 0 0-.4 .4 .49 .49 0 0 0-.5-.4 .49 .49 0 0 0-.5 .4 .47 .47 0 0 0-.5-.4 .47 .47 0 0 0-.4 .4h-17.6M153.2 156.3h.9M153.6 155.8v1M153.6 157.2v15.1M225 148.7h7.7l.9 .9-.9 1h-7.7zM233.6 149.6h7.7M241.3 148.7h3.8v1.9h-3.8zM245.1 149.6h7.6M252.7 150.1l1.4 1.4v7.6"/>
<path d="M287.9 148.2h3.8M6 176.3h3.8M23.6 166.8v.5h.5M23.6 161.5v.4M23.6 162.3v.5M23.6 163.2v.5M23.6 164.1v.5M23.6 165v.5M23.6 165.9v.5M24.1 160.6h-.5v.4M24.6 160.6h.5M24.6 167.3h.5"/>
<path d="M25.1 161.8v.3M25.2 162.4l.8 .1M25.4 165.5l-.3 .3M25.5 160.6h.5M25.5 167.3h.5M25.7 165.2l.3-.4 .3 .4M26 161.5l-.8 .1M26.5 160.6h.5M26.5 167.3h.5M26.5 161.5h.5M26.5 162.5h.5M26.6 165.5l.4 .3h.4"/>
<path d="M27.4 160.6h.5M27.4 167.3h.5M27.4 161.5h.5M27.4 162.5h.5M27.8 165.8h.4M28.4 160.6h.5M28.4 167.3h.5M28.4 161.5h.5M28.4 162.5h.5M28.4 164.7v.4M28.4 165.4v.4M28.7 165.8h.4"/>
<path d="M28.9 163.9h-.5v.4M29.3 163.9h.5M29.3 160.6h.5M29.3 167.3h.5M29.3 161.5h.5M29.3 162.5h.5M29.5 165.8h.5M29.8 162h.4M29.8 161v.4M29.8 161.8v.4M29.8 162.6v.3M30.3 163.9h.5"/>
<path d="M30.3 160.6h.5M30.3 167.3h.5M30.4 165.8h.5M30.6 162h.3M31.2 163.9h2.4M31.2 160.6h.5v.4M31.3 165.8h3.8v19.5M31.3 162h20.9M31.7 161.5v.4M31.7 162.3v.5M31.7 163.2v.5M31.7 164.1v.5"/>
<path d="M31.7 165v.5M31.7 165.9v.5M31.7 166.8v.5h-.5M42.7 172v1h2.8v.9M42.7 170.1h2.8l-1.4 2.9zM44.1 173l1.4 2.8h-2.8zM52.2 160.6l2.8 1.4-2.8 1.4zM54.2 160.6h.8M55 162h21.5M55 160.6v2.8h.9M62.7 175.6v9.7M91.2 179.6v5.7"/>
<path d="M96.9 179.6v5.7M113.2 162h40.4M119.3 176.4v.8h2.9M120.8 173.4v3.8M120.8 177.2l1.4 2.9h-2.9zM122.2 177.3v.8M153.6 174.1v11.2M171.2 176.3v26.6M195.1 176.3v26.6M205.1 176.3v26.6M212.2 176.3v26.6M219.8 176.3v11.4"/>
<path d="M236.9 176.3v11.4M252.2 176.3v26.6M272.7 176.3v5.7M291.7 176.3h-126.2v30.5M120.8 180.1v5.2M165.5 180.1h86.7M165.5 191.5h86.7M165.5 187.7h122.4M165.5 183.9h86.7M165.5 199.1h46.7M165.5 195.3h46.7M252.2 182h35.7"/>
<path d="M40.8 202.9v3.9M72.2 202.9v3.9M103.1 202.9v3.9M134.1 202.9v3.9M196.5 202.9v3.9M227.4 202.9v3.9M258.4 202.9v3.9"/>
<circle cx="105.5" cy="5.8" r=".96"/>
<circle cx="54.6" cy="30.6" r=".94"/>
<circle cx="73.2" cy="30.6" r=".94"/>
<circle cx="234.1" cy="65.8" r=".95"/>
<circle cx="197" cy="85.8" r=".96"/>
<circle cx="61.7" cy="118.2" r=".94"/>
<circle cx="66" cy="118.2" r=".94"/>
<circle cx="74.1" cy="118.2" r=".95"/>
<circle cx="62.7" cy="139.6" r=".94"/>
<circle cx="254.1" cy="121.1" r=".97"/>
<circle cx="153.6" cy="156.3" r=".95"/>
</g>
<g fill="#000">
<path d="M206 92.5l1-1v1zM253.9 150.3v1h-1z"/>
<path d="M72.7 46.8h.5v2.8h-.5z" fill-rule="evenodd"/>
<path d="M72.7 39.2h.5v2.8h-.5z" fill-rule="evenodd"/>
<path d="M72.7 65.8h.5v2.9h-.5z" fill-rule="evenodd"/>
<path d="M72.7 62h.5v2.9h-.5z" fill-rule="evenodd"/>
<path d="M228.4 64.9h2.8v.4h-2.8z" fill-rule="evenodd"/>
<path d="M68.4 117.2h2.8v.5h-2.8z" fill-rule="evenodd"/>
<path d="M33.6 134.4h2.9v.5h-2.9z" fill-rule="evenodd"/>
<path d="M252.7 159.1h2.8v.5h-2.8z" fill-rule="evenodd"/>
<path d="M61.2 175.3h3v.5h-3zM61.2 173.6h3v.3h-3z" fill-rule="evenodd"/>
<path d="M61.2 173.8h.3v.7h-.3zM63.8 173.8h.3v.7h-.3z" fill-rule="evenodd"/>
<path d="M152.1 173.9h3v.4h-3zM152.1 172.1h3v.3h-3z" fill-rule="evenodd"/>
<path d="M152.1 172.4h.3v.7h-.3zM154.8 172.4h.3v.7h-.3z" fill-rule="evenodd"/>
<path d="M33.6 185.3h2.9v.5h-2.9z" fill-rule="evenodd"/>
<path d="M42.7 185.3h2.8v.5h-2.8z" fill-rule="evenodd"/>
<path d="M61.3 185.3h2.8v.5h-2.8z" fill-rule="evenodd"/>
<path d="M89.8 185.3h2.9v.5h-2.9z" fill-rule="evenodd"/>
<path d="M95.5 185.3h2.9v.5h-2.9z" fill-rule="evenodd"/>
<path d="M119.3 185.3h2.9v.5h-2.9z" fill-rule="evenodd"/>
<path d="M152.2 185.3h2.9v.5h-2.9z" fill-rule="evenodd"/>
<circle cx="62.7" cy="38.7" r=".22"/>
<circle cx="62.7" cy="36.7" r=".22"/>
<circle cx="64.6" cy="36.7" r=".22"/>
<circle cx="64.6" cy="38.7" r=".22"/>
<circle cx="69.3" cy="36.7" r=".35"/>
<circle cx="62.7" cy="50.1" r=".22"/>
<circle cx="62.7" cy="59.6" r=".22"/>
<circle cx="62.7" cy="46.3" r=".22"/>
<circle cx="62.7" cy="42.5" r=".22"/>
<circle cx="62.7" cy="40.6" r=".22"/>
<circle cx="62.7" cy="55.8" r=".22"/>
<circle cx="62.7" cy="57.7" r=".22"/>
<circle cx="62.7" cy="53.9" r=".22"/>
<circle cx="62.7" cy="52" r=".22"/>
<circle cx="62.7" cy="48.2" r=".22"/>
<circle cx="62.7" cy="44.4" r=".22"/>
<circle cx="64.6" cy="50.1" r=".22"/>
<circle cx="64.6" cy="48.2" r=".22"/>
<circle cx="64.6" cy="44.4" r=".22"/>
<circle cx="64.6" cy="59.6" r=".22"/>
<circle cx="64.6" cy="57.7" r=".22"/>
<circle cx="64.6" cy="52" r=".22"/>
<circle cx="64.6" cy="42.5" r=".22"/>
<circle cx="64.6" cy="40.6" r=".22"/>
<circle cx="64.6" cy="46.3" r=".22"/>
<circle cx="64.6" cy="53.9" r=".22"/>
<circle cx="64.6" cy="55.8" r=".22"/>
<circle cx="231.2" cy="42" r=".34"/>
<circle cx="232.7" cy="45.8" r=".35"/>
<circle cx="234.1" cy="47.7" r=".35"/>
<circle cx="62.7" cy="72.9" r=".22"/>
<circle cx="62.7" cy="65.3" r=".22"/>
<circle cx="62.7" cy="63.4" r=".22"/>
<circle cx="62.7" cy="71" r=".22"/>
<circle cx="62.7" cy="69.1" r=".22"/>
<circle cx="62.7" cy="61.5" r=".22"/>
<circle cx="62.7" cy="67.2" r=".22"/>
<circle cx="64.6" cy="63.4" r=".22"/>
<circle cx="64.6" cy="69.1" r=".22"/>
<circle cx="64.6" cy="61.5" r=".22"/>
<circle cx="64.6" cy="67.2" r=".22"/>
<circle cx="64.6" cy="65.3" r=".22"/>
<circle cx="64.6" cy="72.9" r=".22"/>
<circle cx="64.6" cy="71" r=".22"/>
<circle cx="254.1" cy="126.3" r=".34"/>
<circle cx="263.1" cy="132" r=".14"/>
<circle cx="263.1" cy="137.2" r=".14"/>
<circle cx="62.7" cy="145.8" r=".35"/>
<circle cx="254.1" cy="142.5" r=".34"/>
<circle cx="44.1" cy="162" r=".34"/>
<circle cx="62.7" cy="162" r=".35"/>
<circle cx="120.8" cy="173.4" r=".35"/>
<circle cx="142.2" cy="162" r=".35"/>
<circle cx="153.6" cy="162" r=".35"/>
</g>
<path d="M206.5 92.9h2.8M252.7 148.2v2.8" fill="none" stroke="#000" stroke-width=".38"/>
<path d="M61.2 174.5h3M152.1 173h3" fill="none" stroke="#000" stroke-width=".3"/>
<g font-size="3">
<text x="23.2" y="6.8">1</text>
<text x="55.5" y="6.8">2</text>
<text x="87.4" y="6.8">3</text>
<text x="117.9" y="6.8">4</text>
<text x="149.8" y="6.8">5</text>
<text x="180.8" y="6.8">6</text>
<text x="211.7" y="6.8">7</text>
<text x="242.7" y="6.8">8</text>
<text x="274.1" y="6.8">9</text>
<text x="6.9" y="21.5">A</text>
<text x="288.9" y="21.5">A</text>
<text x="6.9" y="51.1">B</text>
<text x="288.9" y="51.1">B</text>
<text x="6.9" y="78.7">C</text>
<text x="288.9" y="78.7">C</text>
<text x="6.9" y="107.2">D</text>
<text x="288.9" y="107.2">D</text>
<text x="6.9" y="134.9">E</text>
<text x="288.9" y="134.9">E</text>
<text x="6.9" y="163.4">F</text>
<text x="288.9" y="163.4">F</text>
<text x="221.7" y="183.4">11.04.20</text>
<text x="239.8" y="183.4">Wendt</text>
<text x="259.8" y="181.1">74,99%</text>
<text x="6.9" y="191">G</text>
<text x="221.7" y="191">11.04.20</text>
<text x="239.4" y="191">10:42</text>
<text x="257" y="186.8">ArduiTouch Pi0 V01-01-00</text>
<text x="288.9" y="191">G</text>
<text x="257" y="193.4">AZ-Touch Pi0</text>
<text x="257" y="197.2">Version 01-01-00</text>
<text x="22.6" y="205.8">1</text>
<text x="55" y="205.8">2</text>
<text x="87" y="205.8">3</text>
<text x="117.4" y="205.8">4</text>
<text x="149.4" y="205.8">5</text>
<text x="180.3" y="205.8">6</text>
<text x="211.2" y="205.8">7</text>
<text x="242.2" y="205.8">8</text>
<text x="273.6" y="205.8">9</text>
</g>
<g font-size="2">
<text x="61.3" y="34.4">K6</text>
<text x="146.5" y="35.9">K5</text>
<text x="248.9" y="45.4">TFT 2.8 inch / 240x320</text>
<text x="239.8" y="61.1">K2</text>
<text x="204.3" y="87.3">T1</text>
<text x="204.7" y="90">BC557B</text>
<text x="197.9" y="101.1">R2</text>
<text x="197.9" y="105.8">1K</text>
<text x="81.2" y="114">K3</text>
<text x="24.1" y="117.7">K4</text>
<text x="93.3" y="137.8">J1</text>
<text x="246" y="136.3" transform="rotate(-90 246 136.3)">R1</text>
<text x="250.8" y="136.3" transform="rotate(-90 250.8 136.3)">10K</text>
<text x="267.2" y="135.9">LD_BZPN_1307</text>
<text x="267.3" y="133.4">LS1</text>
<text x="241.3" y="148.2">R3</text>
<text x="255.8" y="148.2">T2</text>
<text x="241.3" y="153">1K</text>
<text x="256.7" y="151.9">BC547B</text>
<text x="29.5" y="159.7">K1</text>
<text x="51.3" y="159.6">D2</text>
<text x="50.8" y="166.3">SB260</text>
<text x="88.9" y="165.4">TL2576-05</text>
<text x="88.9" y="162.5">IC1</text>
<text x="47.2" y="171.6">D1</text>
<text x="47.2" y="174">P6KE36CA</text>
<text x="67" y="177.7" transform="rotate(-90 67 177.7)">100..220uF/35V</text>
<text x="123.8" y="178.7">D3</text>
<text x="151.3" y="176.4" transform="rotate(-90 151.3 176.4)">C2</text>
<text x="157.9" y="177.8" transform="rotate(-90 157.9 177.8)">1000µ/16V</text>
<text x="225" y="178.7">Datum</text>
<text x="241.3" y="178.7">Name</text>
<text x="67" y="182.2" transform="rotate(-90 67 182.2)">C1</text>
<text x="123.3" y="181.5">SB260</text>
<text x="212.7" y="183">Bearb.</text>
<text x="212.7" y="190.6">Ausg.</text>
<text x="212.7" y="186.8">Gepr.</text>
<text x="166" y="201.6">Zust.</text>
<text x="177.4" y="201.6">Änderung</text>
<text x="196" y="201.6">Datum</text>
<text x="205.5" y="201.6">Name</text>
<text x="223.6" y="201">www.zihatec.de</text>
</g>
<g font-size="1.5">
<text x="105.2" y="4.5" transform="rotate(-90 105.2 4.5)">Vin</text>
<text x="55.9" y="30.2">+3V3</text>
<text x="74.5" y="30.2">+5V</text>
<text x="220.2" y="33">GPIO27</text>
<text x="36" y="39.2">SDA I2C</text>
<text x="36.1" y="41.1">SCL I2C</text>
<text x="43.5" y="41.1">GPIO3</text>
<text x="43.5" y="39.2">GPIO2</text>
<text x="131.2" y="41.6">GPIO4</text>
<text x="131.2" y="39.7">GPIO3</text>
<text x="131.2" y="37.8">GPIO2</text>
<text x="219.7" y="38.7">GPIO7</text>
<text x="32.3" y="46.8">RESET (RST)</text>
<text x="43.5" y="46.9">GPIO17</text>
<text x="43.5" y="43.1">GPIO4</text>
<text x="76.8" y="46.9">GPIO18</text>
<text x="76.8" y="45">GPIO15</text>
<text x="76.8" y="43.1">GPIO14</text>
<text x="85.5" y="46.8">LED</text>
<text x="85.5" y="44.9">UART0_RXD</text>
<text x="85.5" y="43">UART0_TXD</text>
<text x="131.2" y="47.3">GPIO23</text>
<text x="131.2" y="45.4">GPIO15</text>
<text x="131.2" y="43.5">GPIO14</text>
<text x="220.1" y="42.5">GPIO9</text>
<text x="220.2" y="46.4">GPIO11</text>
<text x="32.7" y="48.7">PEN (T_IRQ)</text>
<text x="39.3" y="50.6">DC</text>
<text x="43.5" y="50.7">GPIO22</text>
<text x="43.5" y="48.8">GPIO27</text>
<text x="76.8" y="52.6">GPIO24</text>
<text x="76.8" y="50.7">GPIO23</text>
<text x="131.2" y="53">GPIO5</text>
<text x="131.2" y="51.1">GPIO25</text>
<text x="131.2" y="49.2">GPIO24</text>
<text x="220.2" y="48.3">GPIO10</text>
<text x="220.2" y="50.2">GPIO22</text>
<text x="220.2" y="52.1">GPIO17</text>
<text x="220.4" y="54">GPIO8</text>
<text x="37.7" y="58.2">SCLK</text>
<text x="37.8" y="56.3">MISO</text>
<text x="37.8" y="54.4">MOSI</text>
<text x="43.5" y="54.5">GPIO10</text>
<text x="43.5" y="56.4">GPIO9</text>
<text x="43.5" y="58.3">GPIO11</text>
<text x="76.8" y="58.3">GPIO8</text>
<text x="76.8" y="56.4">GPIO25</text>
<text x="85.5" y="58.2">CE0 (CS TFT)</text>
<text x="131.2" y="58.8">GPIO13</text>
<text x="131.2" y="56.9">GPIO6</text>
<text x="131.2" y="54.9">GPIO12</text>
<text x="43.5" y="64">GPIO5</text>
<text x="43.5" y="65.9">GPIO6</text>
<text x="76.8" y="65.9">GPIO12</text>
<text x="76.8" y="60.2">GPIO7</text>
<text x="85.5" y="60.1">CE1 (CS Touch)</text>
<text x="131.2" y="64.5">GPIO26</text>
<text x="131.2" y="62.6">GPIO20</text>
<text x="131.2" y="60.7">GPIO16</text>
<text x="35.7" y="69.6">BEEPER</text>
<text x="43.5" y="67.8">GPIO13</text>
<text x="43.5" y="69.7">GPIO19</text>
<text x="43.5" y="71.6">GPIO26</text>
<text x="76.8" y="71.6">GPIO20</text>
<text x="76.8" y="69.7">GPIO16</text>
<text x="131.2" y="66.4">GPIO21</text>
<text x="227.8" y="66.9">GND</text>
<text x="232.6" y="68.7">+3V3</text>
<text x="76.8" y="73.5">GPIO21</text>
<text x="195.6" y="84">+3V3</text>
<text x="182.5" y="103">GPIO18</text>
<text x="68.3" y="119.3">GND</text>
<text x="253.2" y="119.2">+5V</text>
<text x="60" y="120.6">+3V3</text>
<text x="64.6" y="120.6">+5V</text>
<text x="73" y="120.6">Vin</text>
<text x="64" y="139.2">Vin</text>
<text x="154.9" y="155.9">+5V</text>
<text x="225.4" y="150.2">GPIO19</text>
<text x="76.8" y="162.6">Input</text>
<text x="108.5" y="162.6">OUT</text>
<text x="107.2" y="174">OUT-L</text>
<text x="91.8" y="179.2" transform="rotate(-90 91.8 179.2)">GND</text>
<text x="97.5" y="179.2" transform="rotate(-90 97.5 179.2)">GND</text>
<text x="132.7" y="178.7">COIL0810-0.1</text>
<text x="252.7" y="178.2">Maßstab</text>
<text x="273.1" y="178.2">Blatt</text>
<text x="132.7" y="180.6">Ferrocore</text>
<text x="252.7" y="183.9">Datei</text>
<text x="252.7" y="189.6">Titel</text>
</g>
<g font-size="1">
<text x="238.4" y="33.4">14</text>
<text x="238.4" y="35.3">13</text>
<text x="240.2" y="33">T_IRQ</text>
<text x="240.2" y="34.9">T_DO</text>
<text x="61.8" y="37.7">1</text>
<text x="61.8" y="41.5">5</text>
<text x="61.8" y="39.6">3</text>
<text x="64.8" y="41.5">6</text>
<text x="64.8" y="39.6">4</text>
<text x="64.8" y="37.7">2</text>
<text x="145.6" y="40.1">2</text>
<text x="145.6" y="38.2">1</text>
<text x="238.4" y="37.3">12</text>
<text x="238.4" y="39.2">11</text>
<text x="238.4" y="41.1">10</text>
<text x="240.2" y="36.8">T_DIN</text>
<text x="240.2" y="38.7">T_CS</text>
<text x="240.2" y="40.6">T_CLK</text>
<text x="61.2" y="47.2">11</text>
<text x="61.8" y="45.3">9</text>
<text x="61.8" y="43.4">7</text>
<text x="64.8" y="47.2">12</text>
<text x="64.8" y="45.3">10</text>
<text x="64.8" y="43.4">8</text>
<text x="145.6" y="47.8">6</text>
<text x="145.6" y="45.8">5</text>
<text x="145.6" y="43.9">4</text>
<text x="145.6" y="42">3</text>
<text x="239" y="43">9</text>
<text x="239" y="44.9">8</text>
<text x="239" y="46.8">7</text>
<text x="240.2" y="42.5">MISO</text>
<text x="240.2" y="44.5">LED</text>
<text x="240.2" y="46.4">SCK</text>
<text x="61.2" y="53">17</text>
<text x="61.2" y="51.1">15</text>
<text x="61.2" y="49.1">13</text>
<text x="64.8" y="53">18</text>
<text x="64.8" y="51.1">16</text>
<text x="64.8" y="49.1">14</text>
<text x="145.6" y="53.5">9</text>
<text x="145.6" y="51.6">8</text>
<text x="145.6" y="49.7">7</text>
<text x="239" y="48.7">6</text>
<text x="239" y="50.6">5</text>
<text x="239" y="52.5">4</text>
<text x="240.2" y="48.3">MOSI</text>
<text x="240.2" y="50.2">DC</text>
<text x="240.2" y="52.1">RST</text>
<text x="240.2" y="54">CS</text>
<text x="61.2" y="58.7">23</text>
<text x="61.2" y="56.8">21</text>
<text x="61.2" y="54.9">19</text>
<text x="64.8" y="58.7">24</text>
<text x="64.8" y="56.8">22</text>
<text x="64.8" y="54.9">20</text>
<text x="145" y="59.2">12</text>
<text x="145" y="57.3">11</text>
<text x="145" y="55.4">10</text>
<text x="239" y="54.4">3</text>
<text x="239" y="56.3">2</text>
<text x="239" y="58.2">1</text>
<text x="240.2" y="55.9">GND</text>
<text x="240.2" y="57.8">VCC</text>
<text x="61.2" y="64.4">29</text>
<text x="61.2" y="62.5">27</text>
<text x="61.2" y="60.6">25</text>
<text x="64.8" y="64.4">30</text>
<text x="64.8" y="62.5">28</text>
<text x="64.8" y="60.6">26</text>
<text x="145" y="64.9">15</text>
<text x="145" y="63">14</text>
<text x="145" y="61.1">13</text>
<text x="61.2" y="70.1">35</text>
<text x="61.2" y="68.2">33</text>
<text x="61.2" y="66.3">31</text>
<text x="64.8" y="70.1">36</text>
<text x="64.8" y="68.2">34</text>
<text x="64.8" y="66.3">32</text>
<text x="145" y="66.8">16</text>
<text x="61.2" y="73.9">39</text>
<text x="61.2" y="72">37</text>
<text x="64.8" y="73.9">40</text>
<text x="64.8" y="72">38</text>
<text x="205.2" y="92.5">3</text>
<text x="208.2" y="95.8">2</text>
<text x="210.1" y="92.5">1</text>
<text x="80.4" y="98.7">8</text>
<text x="80.4" y="100.6">7</text>
<text x="80.4" y="102.5">6</text>
<text x="80.4" y="104.4">5</text>
<text x="80.4" y="106.3">4</text>
<text x="197.1" y="103.5">1</text>
<text x="201.9" y="103.5">2</text>
<text x="80.4" y="108.2">3</text>
<text x="80.4" y="110.1">2</text>
<text x="80.4" y="112">1</text>
<text x="26.2" y="124.9">3</text>
<text x="26.2" y="123">2</text>
<text x="26.2" y="121.1">1</text>
<text x="26.2" y="130.6">6</text>
<text x="26.2" y="128.7">5</text>
<text x="26.2" y="126.8">4</text>
<text x="257.1" y="131.5">2</text>
<text x="247.6" y="132.3">2</text>
<text x="247.6" y="137.2">1</text>
<text x="95.8" y="142.5">1</text>
<text x="97.7" y="142.5">2</text>
<text x="257.1" y="138.2">1</text>
<text x="254.3" y="147.5">1</text>
<text x="240.4" y="150.6">1</text>
<text x="245.3" y="150.6">2</text>
<text x="251.8" y="150.6">2</text>
<text x="254.3" y="152.5">3</text>
<text x="31.9" y="163">1</text>
<text x="31.9" y="164.9">2</text>
<text x="31.9" y="166.8">3</text>
<text x="51.3" y="163">1</text>
<text x="55.3" y="163">2</text>
<text x="75.6" y="163">1</text>
<text x="113.4" y="163">4</text>
<text x="44.3" y="169.9">2</text>
<text x="62.9" y="173.5">2</text>
<text x="153.8" y="172.1">2</text>
<text x="44.3" y="176.8">1</text>
<text x="62.9" y="176.5">1</text>
<text x="113.4" y="174.4">2</text>
<text x="121" y="177">2</text>
<text x="129.9" y="174.4">1</text>
<text x="134.8" y="174.4">2</text>
<text x="153.8" y="175.1">1</text>
<text x="91.5" y="180.6">5</text>
<text x="97.2" y="180.6">3</text>
<text x="121" y="181.1">1</text>
</g>
</svg>
